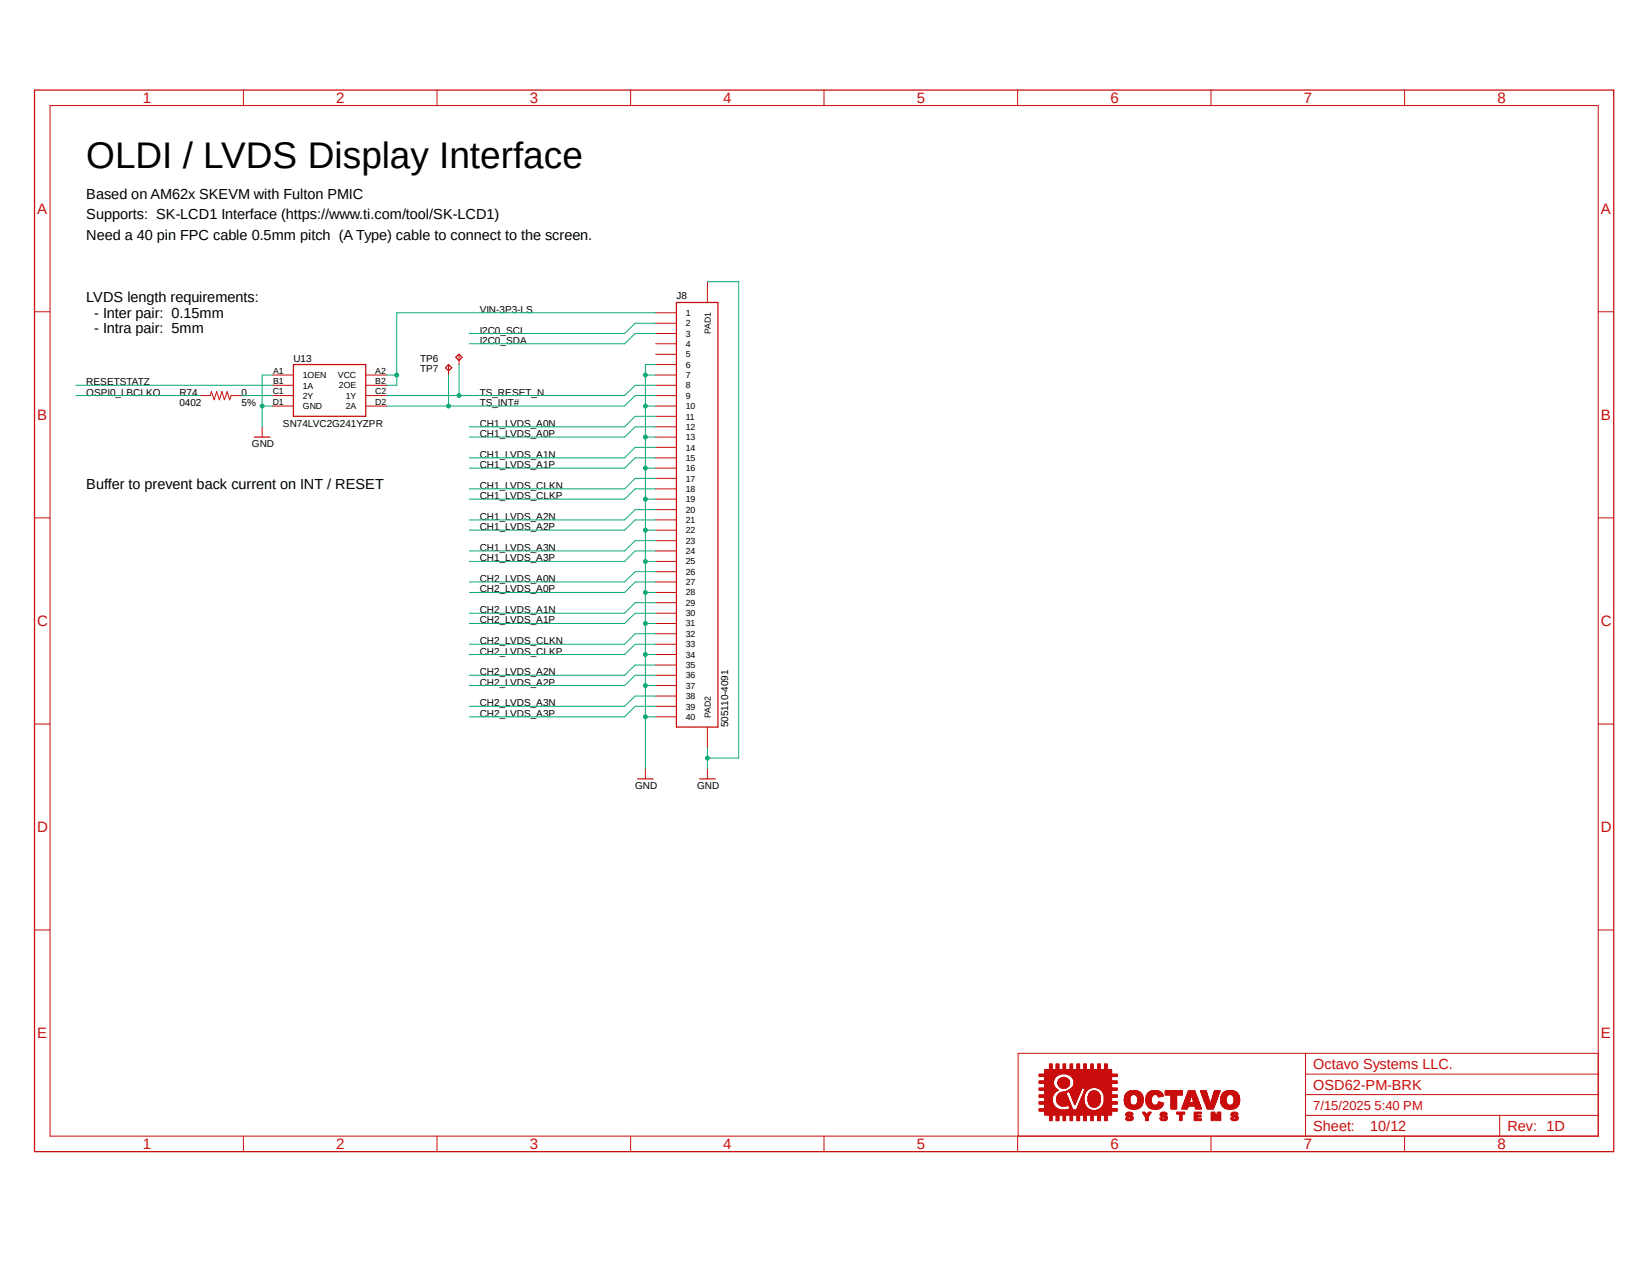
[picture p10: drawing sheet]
<svg xmlns="http://www.w3.org/2000/svg" width="279mm" height="216mm" viewBox="0 0 279 216" stroke-linecap="round" stroke-linejoin="round" font-family="sans-serif">
<path d="M4.1 165l84.2 46.8" fill="none" stroke="#fff" stroke-width=".17"/>
<g fill="none" stroke="#c90d0c" stroke-width=".17">
<path d="M8.5 17.9h262v174.3h-262zM41.2 15.2v2.7M74 15.2v2.7M106.7 15.2v2.7M139.4 15.2v2.7M172.2 15.2v2.7M204.9 15.2v2.7M237.7 15.2v2.7M5.8 52.7h2.7M77.7 59.9v1.8M111 52.9h3.5M111 54.7h3.5"/>
<path d="M111 56.4h3.5M111 58.2h3.5M111 59.9h3.5M119.7 47.7v3.5M270.5 52.7h2.6M33.9 66.9h1.7l.2-.6 .4 1.3 .5-1.3 .4 1.3 .4-1.3 .5 1.3 .4-1.3 .5 1.3 .2-.7h1.8M44.4 72.2v1.8M46.1 66.9h3.6M46.1 63.5h3.6M46.1 65.2h3.6M46.1 68.7h3.6M61.9 66.9h3.5"/>
<path d="M61.9 63.5h3.5M61.9 65.2h3.5M61.9 68.7h3.5M75.9 61.7v1.8M111 66.9h3.5M111 61.7h3.5M111 63.5h3.5M111 65.2h3.5M111 68.7h3.5M111 70.4h3.5M111 72.2h3.5M111 74h3.5"/>
<path d="M111 75.7h3.5M111 77.5h3.5M111 79.2h3.5M5.8 87.6h2.7M111 80.9h3.5M111 82.7h3.5M111 84.5h3.5M111 86.2h3.5M111 88h3.5M111 89.7h3.5M111 91.5h3.5M111 93.2h3.5"/>
<path d="M111 95h3.5M111 96.7h3.5M111 98.5h3.5M270.5 87.6h2.6M111 100.2h3.5M111 102h3.5M111 103.8h3.5M111 105.5h3.5M111 107.2h3.5M111 109h3.5M111 110.7h3.5M111 112.5h3.5"/>
<path d="M111 114.3h3.5M111 116h3.5M111 117.8h3.5M111 119.5h3.5M5.8 122.5h2.7M109.2 130v1.8M111 121.3h3.5M119.7 123v3.5M119.7 130v1.8M270.5 122.5h2.6M5.8 157.4h2.7M270.5 157.4h2.6"/>
<path d="M220.9 178.2v14M270.5 178.2h-98.2v14M41.2 192.2v2.7M74 192.2v2.7M106.7 192.2v2.7M139.4 192.2v2.7M172.2 192.2v2.7M175.9 181.7h3.7M175.9 188h13.2M175.9 187.9h13.2M175.9 187.9h9.2M175.9 187.8h8.9"/>
<path d="M175.9 187.8h8.7M175.9 187.7h3.6M175.9 187.7h3.4M175.9 187.7h3.3M175.9 187.6h3.2M175.9 187.6h3.1M175.9 186.8h2.4M175.9 186.8h2.3M175.9 186.7h2.3M175.9 186.6h2.3M175.9 186.6h2.2M175.9 186.5h2.2"/>
<path d="M175.9 186.4h2.2M175.9 185.7h2.2M175.9 185.6h2.2M175.9 185.5h2.2M175.9 185.5h2.3M175.9 185.4h2.3M175.9 185.3h2.3M175.9 185.3h2.4M175.9 184.5h3.2M175.9 184.4h3.2M175.9 184.4h3.1M175.9 184.3h3"/>
<path d="M175.9 184.2h2.9M175.9 184.1h2.8M175.9 183.3h2.4M175.9 183.2h2.4M175.9 183.1h2.4M175.9 183h2.4M175.9 182.9h2.4M175.9 182.2h2.8M175.9 182.1h2.8M175.9 182.1h3M175.9 182h3M175.9 181.9h3.1"/>
<path d="M175.9 181.9h3.2M175.9 181.9h3.3M175.9 181.8h3.4M175.9 181.8h3.6M176.8 185.2h1.5M176.8 188.6h11.3M176.8 188.5h11.3M176.8 188.4h11.3M176.8 188.3h11.3M176.8 188.2h11.3M176.8 188.1h11.3M176.8 188h11.3"/>
<path d="M176.8 187.5h2.1M176.8 187.5h2M176.8 187.4h1.9M176.8 187.3h1.8M176.8 187.2h1.7M176.8 187.1h1.6M176.8 187h1.6M176.8 186.9h1.5M176.8 186.4h1.3M176.8 186.3h1.3M176.8 186.2h1.3M176.8 186.1h1.3"/>
<path d="M176.8 186h1.3M176.8 185.9h1.3M176.8 185.8h1.3M176.8 185.7h1.3M176.8 185.1h1.6M176.8 185h1.6M176.8 185h1.7M176.8 184.9h1.7M176.8 184.9h1.8M176.8 184.8h1.8M176.8 184.7h1.9M176.8 184.7h2"/>
<path d="M176.8 184.6h2.1M176.8 184.5h2.2M176.8 184.1h1.8M176.8 184h1.8M176.8 183.9h1.7M176.8 183.8h1.6M176.8 183.7h1.6M176.8 183.6h1.6M176.8 183.6h1.5M176.8 183.5h1.5M176.8 183.4h1.5M176.8 183.3h1.5"/>
<path d="M176.8 182.8h1.5M176.8 182.8h1.6M176.8 182.7h1.6M176.8 182.6h1.6M176.8 182.5h1.6M176.8 182.5h1.7M176.8 182.4h1.7M176.8 182.3h1.8M176.8 182.2h1.8M176.8 182.2h1.9M176.8 181.7h3.2M176.8 181.7h11.3"/>
<path d="M176.8 181.6h11.3M176.8 181.5h11.3M176.8 181.4h11.3M176.8 181.3h11.3M176.8 181.2h11.3M176.8 181.1h11.3M176.8 181h11.3M176.8 188.7h11.3M177.6 188.7h.5M177.6 189.6h.5M177.6 189.5h.5M177.6 189.4h.5"/>
<path d="M177.6 189.3h.5M177.6 189.2h.5M177.6 189.1h.5M177.6 189h.5M177.6 188.9h.5M177.6 188.8h.5M177.6 180.9h.5M177.6 180.8h.5M177.6 180.7h.5M177.6 180.6h.5M177.6 180.5h.5M177.6 180.4h.5"/>
<path d="M177.6 180.3h.5M177.6 180.2h.5M177.6 180.1h.5M177.6 180h.5M178.7 188.7h.5M178.7 189.6h.5M178.7 189.5h.5M178.7 189.4h.5M178.7 189.3h.5M178.7 189.2h.5M178.7 189.1h.5M178.7 189h.5"/>
<path d="M178.7 188.9h.5M178.7 188.8h.5M178.7 180.9h.5M178.7 180.8h.5M178.7 180.7h.5M178.7 180.6h.5M178.7 180.5h.5M178.7 180.4h.5M178.7 180.3h.5M178.7 180.2h.5M178.7 180.1h.5M178.7 180h.5"/>
<path d="M178.8 186.1h2.1M178.8 186.1h2M178.8 186h2M178.8 185.9h2M178.8 185.8h2M178.8 186.4h2.2M178.8 186.3h2.1M178.8 186.2h2.1M178.8 185.8h1.9M178.8 185.7h1.9M178.9 186.4h2.1M178.9 185.6h1.8"/>
<path d="M178.9 186.6h2.2M178.9 186.5h2.2M178.9 186.5h2.1M178.9 185.5h1.8M178.9 185.5h1.7M178.9 185.4h1.7M178.9 185.3h1.7M179 186.7h2.1M179 186.8h2.1M179 185.3h1.5M179 183.5h2M179 183.4h2"/>
<path d="M179 183.3h2M179 183.2h2M179 183.1h2M179 183h2M179.1 185.2h1.4M179.1 183.6h1.8M179.1 183.5h1.9M179.1 182.9h1.9M179.1 186.9h2.1M179.1 186.8h2M179.1 185.1h1.4M179.1 183.7h1.8"/>
<path d="M179.1 182.8h1.8M179.2 186.9h2M179.2 183.7h1.7M179.2 182.7h1.7M179.2 182.7h1.6M179.2 185.1h1.3M179.2 183.8h1.6M179.2 185h1.3M179.2 182.6h1.6M179.3 187h1.4M179.3 185h1.1M179.3 183.9h1.4"/>
<path d="M179.3 183.9h1.5M179.3 182.6h1.5M179.3 182.5h1.4M179.4 187h1.3M179.4 184.9h1M179.4 183.9h1.3M179.4 184h1.2M179.5 187.1h1.1M179.5 182.5h1.1M179.5 187.1h1M179.5 184.9h1M179.5 184.1h1"/>
<path d="M179.5 184h1.1M179.5 182.4h1M179.6 184.8h1M179.6 184.1h.8M179.6 182.4h.9M179.6 187.2h.8M179.7 184.8h1M179.7 182.3h.6M179.8 182.3h.4M179.9 184.1h.2M179.9 188.7h.4M179.9 189.6h.4"/>
<path d="M179.9 189.5h.4M179.9 189.4h.4M179.9 189.3h.4M179.9 189.2h.4M179.9 189.1h.4M179.9 189h.4M179.9 188.9h.4M179.9 188.8h.4M179.9 184.7h.9M179.9 180.9h.4M179.9 180.8h.4M179.9 180.7h.4"/>
<path d="M179.9 180.6h.4M179.9 180.5h.4M179.9 180.4h.4M179.9 180.3h.4M179.9 180.2h.4M179.9 180.1h.4M179.9 180h.4M180.1 184.7h2.7M180.1 181.7h8.1M180.3 184.7h2.6M180.4 181.7h8.7M180.5 184.6h2.4"/>
<path d="M180.6 184.6h2.3M180.6 181.8h8.5M180.6 187.7h.9M180.6 184.5h2.3M180.7 187.7h.8M180.7 181.8h8.4M180.8 184.5h2.2M180.8 181.9h8.3M180.8 187.7h.7M180.8 187h.5M180.8 187h.4M180.8 184.4h2.2"/>
<path d="M180.9 187.2h.4M180.9 187.1h.4M180.9 187.6h.6M180.9 187.3h.5M180.9 187.2h.5M180.9 184.4h2.1M180.9 181.9h8.2M181 187.4h.4M181 184.7h1.8M181 187.6h.5M181 187.5h.4M181 184.8h1.8"/>
<path d="M181 184.3h2M181 181.9h8.1M181.1 187.5h.4M181.1 184.9h1.7M181.1 188.7h.4M181.1 189.6h.4M181.1 189.5h.4M181.1 189.4h.4M181.1 189.3h.4M181.1 189.2h.4M181.1 189.1h.4M181.1 189h.4"/>
<path d="M181.1 188.9h.4M181.1 188.8h.4M181.1 185h1.7M181.1 182h8M181.1 180.9h.4M181.1 180.8h.4M181.1 180.7h.4M181.1 180.6h.4M181.1 180.5h.4M181.1 180.4h.4M181.1 180.3h.4M181.1 180.2h.4"/>
<path d="M181.1 180.1h.4M181.1 180h.4M181.1 185.2h1.6M181.1 185.1h1.6M181.1 185h1.6M181.1 184.3h1.9M181.1 184.2h1.9M181.2 185.2h1.4M181.2 185.3h1.4M181.2 182.1h7.9M181.2 184.2h1.8M181.3 185.5h1.2"/>
<path d="M181.3 185.4h1.2M181.3 184.1h1.8M181.3 182.1h7.8M181.3 184.1h3.4M181.3 182.2h7.8M181.4 185.7h1M181.4 185.7h1.1M181.4 185.6h1.1M181.4 182.2h6.7M181.4 185.8h1M181.4 184.1h3.4M181.4 182.3h6.7"/>
<path d="M181.4 185.9h1M181.4 184h6.7M181.5 185.9h.9M181.5 184h6.6M181.5 182.3h6.6M181.5 186.1h.7M181.5 186.1h.8M181.5 186h.8M181.5 183.9h6.6M181.5 182.5h6.6M181.5 182.4h6.6M181.6 186.2h.6"/>
<path d="M181.6 183.9h6.5M181.6 183.8h6.5M181.6 182.5h6.5M181.6 186.3h.6M181.6 182.6h6.5M181.7 186.4h.5M181.7 183.7h6.4M181.7 182.7h6.4M181.7 182.6h6.4M181.7 186.5h.4M181.7 183.6h6.4M181.7 182.8h6.4"/>
<path d="M181.7 186.6h.3M181.7 186.6h.4M181.7 183.5h6.4M181.7 183.4h6.4M181.7 183.3h6.4M181.7 183.3h7.4M181.7 183.2h7.4M181.7 183.1h7.4M181.7 183h7.4M181.7 182.9h7.4M181.8 186.7h.2M181.8 186.8h.1"/>
<path d="M181.8 186.8h.2M181.9 186.9h.1M182.2 187.7h2.2M182.2 187.7h2.1M182.2 188.7h.5M182.2 189.6h.5M182.2 189.5h.5M182.2 189.4h.5M182.2 189.3h.5M182.2 189.2h.5M182.2 189.1h.5M182.2 189h.5"/>
<path d="M182.2 188.9h.5M182.2 188.8h.5M182.2 187.6h2M182.2 180.9h.5M182.2 180.8h.5M182.2 180.7h.5M182.2 180.6h.5M182.2 180.5h.5M182.2 180.4h.5M182.2 180.3h.5M182.2 180.2h.5M182.2 180.1h.5"/>
<path d="M182.2 180h.5M182.3 187.5h1.8M182.3 187.5h1.7M182.3 187.4h1.7M182.4 187.4h1.5M182.4 187.3h1.5M182.4 187.2h1.4M182.5 187.1h1.2M182.5 187h1.2M182.5 187h1.1M182.5 186.9h1.1M182.5 186.8h1.1"/>
<path d="M182.6 186.8h1M182.6 186.7h1M182.6 186.6h1M182.7 186.6h.8M182.7 186.5h.8M182.8 186.5h.7M182.8 186.4h.7M182.8 186.3h.7M182.8 186.2h.7M182.8 186.2h.6M182.8 186.1h.6M182.9 186.1h.5"/>
<path d="M182.9 186h.5M183 185.9h.4M183 185.8h.4M183 185.7h.4M183 185.7h.5M183.1 185.6h.4M183.1 185.5h.4M183.2 185.5h.3M183.2 185.4h.3M183.2 185.3h.3M183.2 185.3h.4M183.3 185.2h.3"/>
<path d="M183.3 185.1h.3M183.3 185h.3M183.4 188.7h.5M183.4 189.6h.5M183.4 189.5h.5M183.4 189.4h.5M183.4 189.3h.5M183.4 189.2h.5M183.4 189.1h.5M183.4 189h.5M183.4 188.9h.5M183.4 188.8h.5"/>
<path d="M183.4 185h.2M183.4 184.9h.3M183.4 184.8h.3M183.4 180.9h.5M183.4 180.8h.5M183.4 180.7h.5M183.4 180.6h.5M183.4 180.5h.5M183.4 180.4h.5M183.4 180.3h.5M183.4 180.2h.5M183.4 180.1h.5"/>
<path d="M183.4 180h.5M183.4 184.7h.4M183.5 184.7h.3M183.5 184.6h.4M183.6 184.5h.4M183.6 184.4h.4M183.6 184.4h.5M183.6 184.3h.6M183.6 184.3h.7M183.6 184.2h.7M183.7 184.2h.7M183.7 184.1h.8"/>
<path d="M184.1 186.4h2.1M184.1 186.3h2.1M184.1 186.2h2.1M184.1 186.1h2.1M184.1 186h2.1M184.1 185.9h2.1M184.1 185.8h2.1M184.1 185.7h2.1M184.1 185.6h2.1M184.1 185.5h2.1M184.1 186.5h2.1M184.1 185.4h2.1"/>
<path d="M184.2 185.2h1.9M184.2 186.7h1.9M184.2 186.6h1.9M184.2 186.6h2M184.2 186.5h2M184.2 185.4h2M184.2 185.3h2M184.2 185.3h1.9M184.2 186.8h1.9M184.2 185.1h1.9M184.3 186.8h1.7M184.3 185.1h1.7"/>
<path d="M184.3 186.9h1.7M184.3 185h1.7M184.4 186.9h1.6M184.4 185h1.6M184.4 187h1.5M184.4 184.9h1.6M184.4 187.1h1.4M184.4 184.9h1.5M184.4 184.8h1.4M184.5 187.1h1.3M184.5 184.8h1.3M184.5 187.2h1.3"/>
<path d="M184.6 184.7h1.2M184.6 188.7h.4M184.6 189.6h.4M184.6 189.5h.4M184.6 189.4h.4M184.6 189.3h.4M184.6 189.2h.4M184.6 189.1h.4M184.6 189h.4M184.6 188.9h.4M184.6 188.8h.4M184.6 187.2h1.1"/>
<path d="M184.6 180.9h.4M184.6 180.8h.4M184.6 180.7h.4M184.6 180.6h.4M184.6 180.5h.4M184.6 180.4h.4M184.6 180.3h.4M184.6 180.2h.4M184.6 180.1h.4M184.6 180h.4M184.7 187.2h.9M184.7 184.7h.9"/>
<path d="M184.7 187.3h.9M184.8 184.6h.8M184.8 187.3h.7M184.9 184.6h.6M185 187.4h.3M185 184.5h.3M185.3 187.9h3.8M185.5 184.1h2.7M185.5 187.8h3.6M185.6 184.1h3.5M185.7 187.8h3.4M185.8 188.7h.4"/>
<path d="M185.8 189.6h.4M185.8 189.5h.4M185.8 189.4h.4M185.8 189.3h.4M185.8 189.2h.4M185.8 189.1h.4M185.8 189h.4M185.8 188.9h.4M185.8 188.8h.4M185.8 180.9h.4M185.8 180.8h.4M185.8 180.7h.4"/>
<path d="M185.8 180.6h.4M185.8 180.5h.4M185.8 180.4h.4M185.8 180.3h.4M185.8 180.2h.4M185.8 180.1h.4M185.8 180h.4M185.8 184.1h3.3M185.9 187.7h3.2M185.9 184.2h3.2M186 187.7h3.1M186 184.2h3.1"/>
<path d="M186.1 187.6h3M186.1 184.3h3M186.2 187.5h1.9M186.2 184.4h2.9M186.3 187.5h1.8M186.3 184.4h2.8M186.4 187.4h1.7M186.4 184.5h2.7M186.4 184.5h1.8M186.4 187.3h1.7M186.4 184.6h1.7M186.5 187.3h1.6"/>
<path d="M186.5 184.6h1.6M186.5 187.2h1.6M186.5 184.7h1.6M186.6 187.2h1.5M186.6 184.8h1.5M186.6 184.7h1.5M186.6 187.1h1.5M186.6 187h1.5M186.6 184.9h1.5M186.7 186.9h1.4M186.7 185h1.4M186.7 186.9h1.5"/>
<path d="M186.7 186.8h2.4M186.7 185.1h1.4M186.8 186.8h2.3M186.8 186.7h2.3M186.8 185.2h1.3M186.8 185.1h1.3M186.8 186.6h2.3M186.8 185.3h2.3M186.9 186.5h2.2M186.9 186.4h2.2M186.9 186.4h1.2M186.9 186.3h1.2"/>
<path d="M186.9 186.2h1.2M186.9 186.1h1.2M186.9 186h1.2M186.9 185.9h1.2M186.9 185.8h1.2M186.9 185.7h1.2M186.9 185.7h2.2M186.9 185.6h2.2M186.9 185.5h2.2M186.9 185.4h2.2M186.9 188.7h.5M186.9 189.6h.5"/>
<path d="M186.9 189.5h.5M186.9 189.4h.5M186.9 189.3h.5M186.9 189.2h.5M186.9 189.1h.5M186.9 189h.5M186.9 188.9h.5M186.9 188.8h.5M186.9 180.9h.5M186.9 180.8h.5M186.9 180.7h.5M186.9 180.6h.5"/>
<path d="M186.9 180.5h.5M186.9 180.4h.5M186.9 180.3h.5M186.9 180.2h.5M186.9 180.1h.5M186.9 180h.5M190.2 186.3h1M190.2 186.2h1M190.2 186.1h1M190.2 186h1M190.2 185.9h1M190.3 186.7h1"/>
<path d="M190.3 186.6h1M190.3 186.5h1M190.3 186.4h.9M190.3 185.8h.9M190.3 185.8h1M190.3 185.7h1M190.3 185.6h1M190.3 185.5h1M190.3 186.8h1.1M190.3 185.4h1.1M190.4 186.9h1.1M190.4 186.8h1"/>
<path d="M190.4 185.4h1M190.4 185.3h1.1M190.4 186.9h1.2M190.4 185.3h1.2M190.5 185.2h1.3M190.5 187h2.8M190.5 185.2h2.8M190.5 189.4h.6M190.5 189.3h.5M190.5 189.3h.4M190.5 189.2h.4M190.5 188.6h.5"/>
<path d="M190.5 188.6h.4M190.5 187.1h2.7M190.5 187.1h2.8M190.5 185.1h2.8M190.5 185.1h2.7M190.5 188.7h.8M190.5 189.4h1.2M190.5 188.7h.7M190.5 188.6h.6M190.5 188.5h.4M190.5 188.5h.5M190.5 188.4h.5"/>
<path d="M190.5 187.2h2.7M190.5 185h2.7M190.6 189.4h1.1M190.6 188.8h1M190.6 188.8h.9M190.6 188.4h1.1M190.6 187.2h2.6M190.6 185h2.6M190.6 189.5h1M190.6 188.3h1M190.6 187.2h2.5M190.6 185h2.5"/>
<path d="M190.7 189.5h.9M190.7 189.1h.2M190.7 188.8h.9M190.7 188.3h.9M190.7 187.3h2.4M190.7 184.9h2.4M190.7 189.6h.8M190.7 188.9h1M190.7 188.3h.8M190.7 187.4h2.3M190.7 187.3h2.3M190.7 184.9h2.3"/>
<path d="M190.8 188.9h.9M190.8 188.2h.7M190.8 184.8h2.2M190.8 189.6h.7M190.8 187.4h2.2M190.8 189h.9M190.9 188.2h.5M190.9 187.5h2M190.9 184.7h2M190.9 187.5h1.9M190.9 184.7h1.9M191 187.5h1.7"/>
<path d="M191.1 187.6h1.6M191.1 184.7h1.6M191.1 189h.6M191.1 184.6h1.5M191.2 188.4h.5M191.2 184.6h1.3M191.2 189.1h.6M191.2 187.6h1.3M191.3 189.4h.4M191.3 188.5h.4M191.3 189.3h.4M191.3 189.2h.5"/>
<path d="M191.3 189.1h.5M191.3 188.6h.4M191.3 184.5h1.1M191.3 187.7h1.1M191.6 187.7h.6M191.9 185.2h1.4M192.1 186.9h1.2M192.1 185.3h1.2M192.2 185.3h1.1M192.2 186.9h1.1M192.2 185.3h1.2M192.3 186.9h1.1"/>
<path d="M192.3 186.8h1.1M192.3 185.4h1.1M192.4 185.5h1M192.4 186.7h1M192.4 186.6h1M192.4 185.6h1M192.5 186.5h1M192.5 186.4h1M192.5 185.8h1M192.5 185.7h1M192.5 186.3h1M192.5 186.2h1"/>
<path d="M192.5 186.1h1M192.5 186h1M192.5 185.9h1M193.3 188.2h.5M193.4 188.3h.5M193.4 188.3h.4M193.4 188.4h.5M193.5 188.4h.4M193.5 188.5h.5M193.5 188.6h.5M193.6 188.6h.5M193.6 188.7h.9"/>
<path d="M193.7 188.8h.8M193.7 188.8h.7M193.8 188.9h.6M193.8 188.8h.6M193.8 189h.6M193.8 189.6h.5M193.8 189.5h.5M193.8 189.4h.5M193.8 189.3h.5M193.8 189.2h.5M193.8 189.1h.5M193.8 189h.5"/>
<path d="M193.9 186.3h1M193.9 186.2h1M193.9 186.1h1M193.9 186h1M193.9 185.9h1M193.9 186.5h1M193.9 186.4h1M193.9 185.8h1M193.9 185.7h1M194 186.8h1M194 186.7h1M194 186.7h.9"/>
<path d="M194 186.6h.9M194 185.6h.9M194 185.5h1M194 185.4h1M194 186.9h1.1M194 185.3h1.2M194.1 186.9h1.1M194.1 186.9h1M194.1 185.3h1.1M194.1 185.2h1.3M194.1 188.6h.5M194.1 187h2.7"/>
<path d="M194.1 185.2h2.7M194.1 187.1h2.7M194.1 185.1h2.7M194.2 188.6h.4M194.2 188.5h.4M194.2 187.2h2.5M194.2 187.1h2.6M194.2 185.1h2.5M194.2 185h2.5M194.2 188.4h.5M194.2 185h2.4M194.3 188.3h.5"/>
<path d="M194.3 187.2h2.3M194.3 184.9h2.3M194.3 187.3h2.3M194.4 188.2h.4M194.4 187.3h2.2M194.4 184.9h2.2M194.4 187.4h2.2M194.4 184.8h2.1M194.4 187.4h2.1M194.5 187.5h1.9M194.5 184.7h1.9M194.6 187.5h1.7"/>
<path d="M194.6 187.5h1.8M194.6 187.6h1.7M194.6 184.7h1.7M194.7 184.6h1.5M194.8 187.6h1.3M194.8 184.6h1.3M194.9 184.5h1.1M195 187.7h1M195.2 187.7h.6M195.6 185.2h1.2M195.7 186.9h1.1M195.7 185.3h1.1"/>
<path d="M195.8 186.9h1M195.8 185.3h1M195.9 186.8h1M195.9 185.4h.9M196 185.4h.9M196 186.7h.9M196 186.6h.9M196 186.6h.8M196 186.6h.7M196 185.6h.3M196 185.5h.6M196 185.5h.7"/>
<path d="M196 185.5h.9M196 186.5h.5M196 186.5h.4M196 185.6h.1M196.1 186.4h.2M196.1 186.4h.1M196.3 189.2h.4M196.3 189.3h.5M196.3 188.7h.8M196.3 189.4h1.2M196.3 189.4h.5M196.3 188.7h.7"/>
<path d="M196.3 188.6h.5M196.3 188.6h.4M196.3 188.5h.5M196.4 188.8h.8M196.4 188.4h.4M196.4 188.4h1M196.4 189.5h1M196.4 189.4h1M196.4 189.1h.3M196.4 188.8h1M196.4 188.3h1M196.5 188.3h.9"/>
<path d="M196.5 189.6h.8M196.5 188.9h1M196.6 188.9h.9M196.6 189.6h.6M196.6 188.2h.7M196.6 189h.9M196.7 188.2h.5M196.8 189h.8M197 188.4h.5M197 189.4h.5M197 189.1h.6M197 188.5h.5"/>
<path d="M197.1 189.1h.5M197.1 188.5h.4M197.1 189.3h.4M197.1 188.6h.4M197.1 189.3h.5M197.1 189.2h.5M197.2 185.2h2.9M197.2 185.3h2.9M197.2 185.1h2.9M197.2 185h2.9M197.2 184.9h2.9M197.2 184.8h2.9"/>
<path d="M197.2 184.7h2.9M197.2 184.6h2.9M197.2 184.5h2.9M198.2 187.6h.9M198.2 187.5h.9M198.2 187.4h.9M198.2 187.3h.9M198.2 187.2h.9M198.2 187.1h.9M198.2 187h.9M198.2 186.9h.9M198.2 186.8h.9"/>
<path d="M198.2 186.7h.9M198.2 186.6h.9M198.2 186.5h.9M198.2 186.4h.9M198.2 186.3h.9M198.2 186.2h.9M198.2 186.1h.9M198.2 186h.9M198.2 185.9h.9M198.2 185.8h.9M198.2 185.7h.9M198.2 185.6h.9"/>
<path d="M198.2 185.5h.9M198.2 185.4h.9M198.2 185.3h.9M198.2 187.7h.9M199.1 188.5h1.4M199.1 188.4h1.4M199.1 188.3h1.4M199.1 188.2h1.4M199.6 188.6h.5M199.6 188.7h.4M199.6 189.6h.4M199.6 189.5h.4"/>
<path d="M199.6 189.4h.4M199.6 189.3h.4M199.6 189.2h.4M199.6 189.1h.4M199.6 189h.4M199.6 188.9h.4M199.6 188.8h.4M199.6 188.6h.4M200 187.7h.9M200 187.6h1M200 187.5h1M200.1 187.4h.9"/>
<path d="M200.1 187.3h.9M200.1 187.3h1M200.1 187.2h1M200.1 187.2h3.1M200.2 187.1h3M200.2 187h2.9M200.2 186.9h2.9M200.3 186.9h2.8M200.3 186.8h2.7M200.3 186.7h2.7M200.3 186.6h2.6M200.4 186.6h2.5"/>
<path d="M200.4 186.5h2.5M200.4 186.5h.9M200.4 186.4h.9M200.5 186.3h.8M200.5 186.2h.9M200.5 186.1h.9M200.6 186h.9M200.6 185.9h.9M200.7 185.8h.8M200.7 185.7h.8M200.7 185.6h.8M200.7 185.5h.9"/>
<path d="M200.8 185.5h.8M200.8 185.4h.8M200.8 185.3h1.7M200.9 185.2h1.5M200.9 185.3h1.6M200.9 185.3h1.5M200.9 185.1h1.5M200.9 185h1.5M201 185h1.4M201 185h1.3M201 184.9h1.3M201 184.8h1.3"/>
<path d="M201 184.7h1.3M201.1 184.7h1.2M201.1 184.7h1.1M201.1 184.6h1.1M201.1 184.5h1.1M201.7 185.5h.8M201.7 185.4h.8M201.7 185.7h.9M201.7 185.6h.9M201.7 185.5h.9M201.8 185.8h.8M201.8 185.7h.8"/>
<path d="M201.8 185.9h.9M201.8 185.8h.9M201.8 186h.9M201.9 186.1h.9M201.9 186.1h.8M201.9 186.4h1M201.9 186.3h1M201.9 186.3h.9M201.9 186.2h.9M202 186.5h.9M202 186.4h.9M202.1 188.7h.5"/>
<path d="M202.1 189.6h1.2M202.1 189.5h1.2M202.1 189.4h1.2M202.1 189.3h1.2M202.1 189.3h.5M202.1 189.2h.5M202.1 189.1h.5M202.1 189h.5M202.1 189h1.1M202.1 188.9h1.1M202.1 188.8h1.1M202.1 188.6h.5"/>
<path d="M202.1 188.5h.5M202.1 188.5h1.2M202.1 188.4h1.2M202.1 188.3h1.2M202.1 188.2h1.2M202.2 187.3h1M202.2 187.2h1M202.3 187.4h1M202.3 187.4h.9M202.3 187.6h1M202.3 187.5h1M202.4 187.7h.9"/>
<path d="M203.2 184.7h1M203.2 184.6h1M203.2 184.5h.9M203.2 184.8h1M203.2 184.9h1.1M203.2 184.9h1M203.3 185h1M203.3 185.2h1M203.3 185.1h1M203.4 185.2h.9M203.4 185.3h.9M203.4 185.3h1"/>
<path d="M203.5 185.5h.9M203.5 185.4h.9M203.5 185.8h1M203.5 185.7h1M203.5 185.6h1M203.6 185.8h1M203.6 185.9h1M203.7 186h.9M203.7 186.1h.9M203.8 186.3h.9M203.8 186.2h.8M203.8 186.1h.8"/>
<path d="M203.8 186.4h.9M203.8 186.5h.9M203.9 186.6h.9M203.9 186.5h.9M204 186.8h1.7M204 186.7h.8M204 186.9h1.6M204 186.9h1.7M204 187h1.6M204.1 187.1h1.5M204.1 187.2h1.4M204.1 187.2h1.5"/>
<path d="M204.2 187.4h1.2M204.2 187.3h1.3M204.2 187.2h1.3M204.2 187.5h1.2M204.3 187.6h1.1M204.3 187.5h1.1M204.3 187.7h1.1M204.9 186.7h.8M204.9 186.6h.8M204.9 186.6h.9M204.9 192.2v2.7M204.9 186.5h.9"/>
<path d="M205 188.7h.4M205 189.6h.4M205 189.5h.4M205 189.4h.4M205 189.3h.4M205 189.2h.4M205 189.1h.4M205 189h.4M205 188.9h.4M205 188.8h.4M205 188.6h.4M205 188.6h.7"/>
<path d="M205 188.5h.7M205 188.4h.7M205 188.4h.6M205 188.3h.6M205 188.2h.6M205 186.4h.8M205 186.3h.8M205 186.3h.9M205 186.2h.9M205 186.1h.9M205.1 186.1h.9M205.1 186h.9"/>
<path d="M205.1 185.9h.9M205.1 185.8h.9M205.2 185.7h.9M205.2 185.6h.9M205.2 185.5h1M205.2 185.4h1M205.3 185.4h.9M205.3 185.3h.9M205.3 185.2h.9M205.4 185.2h.8M205.4 185.1h.9M205.4 185h.9"/>
<path d="M205.4 185h1M205.4 188.7h.3M205.4 188.8h.3M205.4 188.6h.3M205.4 184.9h1M205.4 188.9h.4M205.4 188.8h.4M205.4 184.8h1M205.4 184.7h1M205.5 189h.6M205.5 189h.3M205.5 188.9h.3"/>
<path d="M205.5 184.7h1M205.5 189.2h.6M205.5 189.1h.6M205.5 184.6h1M205.5 184.5h1M205.6 189.4h.4M205.6 189.3h.4M205.6 189.2h.5M205.6 189.6h.4M205.6 189.5h.4M205.8 189h.4M205.8 188.9h.4"/>
<path d="M205.9 188.9h.3M205.9 188.8h.3M205.9 188.7h.3M205.9 188.6h.3M206 188.6h.6M206 188.5h.6M206 188.4h.6M206 188.3h.6M206 188.2h.6M206.2 188.7h.4M206.2 189.6h.4M206.2 189.5h.4"/>
<path d="M206.2 189.4h.4M206.2 189.3h.4M206.2 189.2h.4M206.2 189.1h.4M206.2 189h.4M206.2 188.9h.4M206.2 188.8h.4M206.2 188.6h.4M206.6 186.6h1M206.6 186.5h1M206.6 186.4h1M206.6 186.4h.9"/>
<path d="M206.6 186.3h.9M206.6 186.2h.9M206.6 186.1h.9M206.6 186h.9M206.6 185.9h.9M206.6 185.8h.9M206.6 185.8h1M206.6 185.7h1M206.6 185.6h1M206.6 185.5h1M206.6 186.8h1.1M206.6 186.7h1"/>
<path d="M206.7 186.9h1.1M206.7 186.8h1M206.7 185.4h1M206.7 185.3h1.1M206.7 186.9h1.2M206.7 185.3h1.2M206.8 185.2h1.3M206.8 187h2.8M206.8 185.3h1.1M206.8 187.1h2.7M206.8 185.2h2.8M206.8 185.1h2.7"/>
<path d="M206.8 187.2h2.7M206.9 185h2.6M206.9 187.2h2.5M206.9 187.2h2.6M207 187.3h2.4M207 184.9h2.4M207 187.4h2.3M207 184.9h2.3M207.1 184.8h2.2M207.1 187.4h2.2M207.2 187.5h2M207.2 184.7h2"/>
<path d="M207.2 187.5h1.9M207.2 184.7h1.9M207.3 187.5h1.7M207.3 187.6h1.7M207.3 184.7h1.7M207.4 184.6h1.6M207.5 184.6h1.3M207.6 187.6h1.2M207.6 184.5h1.1M207.6 187.7h1.1M207.9 187.7h.6M208.2 185.2h1.4"/>
<path d="M208.2 189.2h.5M208.3 189.3h.5M208.3 189.3h.4M208.3 189.2h.4M208.3 189.4h1.2M208.3 189.4h.5M208.3 188.7h.7M208.3 188.6h.5M208.3 188.6h.4M208.3 188.5h.4M208.4 188.7h.7M208.4 188.8h.9"/>
<path d="M208.4 188.4h.4M208.4 188.4h1.1M208.4 189.5h1M208.4 189.4h1.1M208.4 188.8h1M208.4 186.9h1.2M208.4 185.3h1.2M208.4 189.1h.3M208.4 188.8h1.1M208.4 188.3h1M208.5 189.6h.8M208.5 188.9h1"/>
<path d="M208.5 188.3h.8M208.5 185.3h1.1M208.5 186.9h1.2M208.5 185.3h1.2M208.6 189.6h.7M208.6 188.2h.7M208.6 189h.9M208.6 186.9h1.1M208.6 186.8h1.1M208.6 185.4h1.1M208.7 188.2h.5M208.7 186.8h1"/>
<path d="M208.7 185.5h1M208.7 186.7h1M208.7 186.6h1M208.7 185.6h1M208.8 186.6h1M208.8 186.5h1M208.8 185.7h1M208.8 185.6h1M208.8 189h.7M208.8 186.4h1M208.8 186.3h1M208.8 186.2h1"/>
<path d="M208.8 186.1h1M208.8 186h1M208.8 185.9h1M208.8 185.8h1M209 188.4h.5M209 189.1h.5M209 189.4h.5M209 188.5h.5M209.1 189.3h.4M209.1 189.1h.4M209.1 188.6h.4M209.1 189.2h.4"/>
<path d="M220.9 188.7h49.6M220.9 185.2h49.6M220.9 181.7h49.6M237.7 192.2v2.7M253.8 188.7v3.5"/>
</g>
<path d="M5.8 15.2h267.3v179.7h-267.3zM114.5 51.2h7v71.8h-7zM43.1 74h2.6M49.7 61.7h12.2v8.7h-12.2zM75.9 61.7l.6 .5-.6 .5-.5-.5zM77.1 60.5l.6-.6 .5 .6-.5 .5zM107.9 131.8h2.6M118.4 131.8h2.6" fill="none" stroke="#c90d0c" stroke-width=".21"/>
<path d="M119.7 126.5v3.5M119.7 128.3h5.3" fill="none" stroke="#0dab76" stroke-width=".17"/>
<circle cx="119.7" cy="128.3" r=".33" fill="#0dab76"/>
<g fill="none" stroke="#0dab76" stroke-width=".17">
<path d="M119.7 47.7h5.3v80.6M109.2 116v14M109.2 121.3h1.8"/>
<circle cx="119.7" cy="128.3" r=".33"/>
</g>
<circle cx="109.2" cy="121.3" r=".33" fill="#0dab76"/>
<g fill="none" stroke="#0dab76" stroke-width=".17">
<path d="M109.2 110.7v5.3h1.8"/>
<circle cx="109.2" cy="121.3" r=".33"/>
</g>
<circle cx="109.2" cy="116" r=".33" fill="#0dab76"/>
<g fill="none" stroke="#0dab76" stroke-width=".17">
<path d="M111 105.5h-1.8v5.2h1.8"/>
<circle cx="109.2" cy="116" r=".33"/>
</g>
<circle cx="109.2" cy="110.7" r=".33" fill="#0dab76"/>
<g fill="none" stroke="#0dab76" stroke-width=".17">
<path d="M111 100.2h-1.8v5.3"/>
<circle cx="109.2" cy="110.7" r=".33"/>
</g>
<circle cx="109.2" cy="105.5" r=".33" fill="#0dab76"/>
<g fill="none" stroke="#0dab76" stroke-width=".17">
<path d="M111 95h-1.8v5.2"/>
<circle cx="109.2" cy="105.5" r=".33"/>
</g>
<circle cx="109.2" cy="100.2" r=".33" fill="#0dab76"/>
<g fill="none" stroke="#0dab76" stroke-width=".17">
<path d="M111 89.7h-1.8v5.3"/>
<circle cx="109.2" cy="100.2" r=".33"/>
</g>
<circle cx="109.2" cy="95" r=".33" fill="#0dab76"/>
<g fill="none" stroke="#0dab76" stroke-width=".17">
<path d="M111 84.5h-1.8v5.2"/>
<circle cx="109.2" cy="95" r=".33"/>
</g>
<circle cx="109.2" cy="89.7" r=".33" fill="#0dab76"/>
<g fill="none" stroke="#0dab76" stroke-width=".17">
<path d="M111 79.2h-1.8v5.3"/>
<circle cx="109.2" cy="89.7" r=".33"/>
</g>
<circle cx="109.2" cy="84.5" r=".33" fill="#0dab76"/>
<g fill="none" stroke="#0dab76" stroke-width=".17">
<path d="M111 74h-1.8v5.2"/>
<circle cx="109.2" cy="84.5" r=".33"/>
</g>
<circle cx="109.2" cy="79.2" r=".33" fill="#0dab76"/>
<g fill="none" stroke="#0dab76" stroke-width=".17">
<path d="M111 68.7h-1.8v5.3"/>
<circle cx="109.2" cy="79.2" r=".33"/>
</g>
<circle cx="109.2" cy="74" r=".33" fill="#0dab76"/>
<g fill="none" stroke="#0dab76" stroke-width=".17">
<path d="M111 63.5h-1.8v5.2"/>
<circle cx="109.2" cy="74" r=".33"/>
</g>
<circle cx="109.2" cy="68.7" r=".33" fill="#0dab76"/>
<g fill="none" stroke="#0dab76" stroke-width=".17">
<path d="M111 61.7h-1.8v1.8"/>
<circle cx="109.2" cy="68.7" r=".33"/>
</g>
<circle cx="109.2" cy="63.5" r=".33" fill="#0dab76"/>
<g fill="none" stroke="#0dab76" stroke-width=".17">
<path d="M44.4 68.7h1.7M46.1 63.5h-1.7v8.7"/>
<circle cx="109.2" cy="63.5" r=".33"/>
</g>
<circle cx="44.4" cy="68.7" r=".33" fill="#0dab76"/>
<g fill="none" stroke="#0dab76" stroke-width=".17">
<path d="M111 52.9h-43.9v12.3h-1.7M111 54.7h-3.5l-1.8 1.7h-26.3M111 56.4h-3.5l-1.8 1.8h-26.3M12.8 65.2h33.3M12.8 66.9h21.1M65.4 63.5h1.7"/>
<circle cx="44.4" cy="68.7" r=".33"/>
</g>
<circle cx="67.1" cy="63.5" r=".33" fill="#0dab76"/>
<g fill="none" stroke="#0dab76" stroke-width=".17">
<path d="M75.9 63.5v5.2M111 66.9h-3.5l-1.8 1.8h-40.3"/>
<circle cx="67.1" cy="63.5" r=".33"/>
</g>
<circle cx="75.9" cy="68.7" r=".33" fill="#0dab76"/>
<g fill="none" stroke="#0dab76" stroke-width=".17">
<path d="M77.7 61.7v5.2M111 70.4h-3.5l-1.8 1.8h-26.3M111 72.2h-3.5l-1.8 1.8h-26.3M111 75.7h-3.5l-1.8 1.8h-26.3M111 77.5h-3.5l-1.8 1.7h-26.3M111 65.2h-3.5l-1.8 1.7h-40.3M111 86.2h-3.5l-1.8 1.8h-26.3M111 88h-3.5l-1.8 1.7h-26.3M111 91.5h-3.5l-1.8 1.7h-26.3M111 93.2h-3.5l-1.8 1.8h-26.3M111 96.7h-3.5l-1.8 1.8h-26.3M111 98.5h-3.5l-1.8 1.7h-26.3"/>
<path d="M111 80.9h-3.5l-1.8 1.8h-26.3M111 82.7h-3.5l-1.8 1.8h-26.3M111 102h-3.5l-1.8 1.8h-26.3M111 103.8h-3.5l-1.8 1.7h-26.3M111 112.5h-3.5l-1.8 1.8h-26.3M111 114.3h-3.5l-1.8 1.7h-26.3M111 117.8h-3.5l-1.8 1.7h-26.3M111 119.5h-3.5l-1.8 1.8h-26.3M111 107.2h-3.5l-1.8 1.8h-26.3M111 109h-3.5l-1.8 1.7h-26.3"/>
<circle cx="75.9" cy="68.7" r=".33"/>
</g>
<circle cx="77.7" cy="66.9" r=".33" fill="#0dab76"/>
<g fill="none" stroke="#0dab76" stroke-width=".17">
<path d="M40.9 66.9h5.2"/>
<circle cx="77.7" cy="66.9" r=".33"/>
</g>
<text font-size="6.3" x="14.6" y="28.4">OLDI / LVDS Display Interface</text>
<g font-size="2.5" fill="#c90d0c">
<text x="24.2" y="17.4">1</text>
<text x="56.9" y="17.4">2</text>
<text x="89.7" y="17.4">3</text>
<text x="122.4" y="17.4">4</text>
<text x="155.2" y="17.4">5</text>
<text x="187.9" y="17.4">6</text>
<text x="220.6" y="17.4">7</text>
<text x="253.4" y="17.4">8</text>
<text x="6.3" y="36.2">A</text>
<text x="270.9" y="36.2">A</text>
<text x="6.3" y="71.1">B</text>
<text x="270.9" y="71.1">B</text>
<text x="6.3" y="106">C</text>
<text x="270.9" y="106">C</text>
<text x="6.3" y="140.8">D</text>
<text x="270.9" y="140.8">D</text>
<text x="6.3" y="175.7">E</text>
<text x="270.9" y="175.7">E</text>
<text x="222.2" y="180.8">Octavo Systems LLC.</text>
<text x="222.2" y="184.4">OSD62-PM-BRK</text>
<text x="222.2" y="191.3">Sheet:</text>
<text x="231.9" y="191.3">10/12</text>
<text x="255.1" y="191.3">Rev: 1D</text>
<text x="24.2" y="194.4">1</text>
<text x="56.9" y="194.4">2</text>
<text x="89.7" y="194.4">3</text>
<text x="122.4" y="194.4">4</text>
<text x="155.2" y="194.4">5</text>
<text x="187.9" y="194.4">6</text>
<text x="220.6" y="194.4">7</text>
<text x="253.4" y="194.4">8</text>
</g>
<g font-size="2.5">
<text x="14.6" y="33.6">Based on AM62x SKEVM with Fulton PMIC</text>
<text x="14.6" y="37.1">Supports: SK-LCD1 Interface (https://www.ti.com/tool/SK-LCD1)</text>
<text x="14.6" y="40.6">Need a 40 pin FPC cable 0.5mm pitch (A Type) cable to connect to the screen.</text>
<text x="14.6" y="51.1">LVDS length requirements:</text>
<text x="16" y="53.8">- Inter pair: 0.15mm</text>
<text x="16" y="56.4">- Intra pair: 5mm</text>
<text x="14.6" y="82.7">Buffer to prevent back current on INT / RESET</text>
</g>
<text font-size="2.2" fill="#c90d0c" x="222.3" y="187.9">7/15/2025 5:40 PM</text>
<g font-size="1.7">
<text x="81.2" y="52.9">VIN-3P3-LS</text>
<text x="114.5" y="50.6">J8</text>
<text x="81.2" y="56.4">I2C0_SCL</text>
<text x="81.2" y="58.2">I2C0_SDA</text>
<text x="14.6" y="65.2">RESETSTATZ</text>
<text x="49.7" y="61.2">U13</text>
<text x="71.1" y="61.2">TP6</text>
<text x="71.1" y="62.9">TP7</text>
<text x="14.6" y="66.9">OSPI0_LBCLKO</text>
<text x="30.4" y="68.7">0402</text>
<text x="30.4" y="66.9">R74</text>
<text x="40.9" y="68.7">5%</text>
<text x="40.9" y="66.9">0</text>
<text x="81.2" y="68.7">TS_INT#</text>
<text x="81.2" y="66.9">TS_RESET_N</text>
<text x="42.6" y="75.7">GND</text>
<text x="47.9" y="72.2">SN74LVC2G241YZPR</text>
<text x="81.2" y="72.2">CH1_LVDS_A0N</text>
<text x="81.2" y="74">CH1_LVDS_A0P</text>
<text x="81.2" y="77.5">CH1_LVDS_A1N</text>
<text x="81.2" y="79.2">CH1_LVDS_A1P</text>
<text x="81.2" y="82.7">CH1_LVDS_CLKN</text>
<text x="81.2" y="88">CH1_LVDS_A2N</text>
<text x="81.2" y="89.7">CH1_LVDS_A2P</text>
<text x="81.2" y="84.5">CH1_LVDS_CLKP</text>
<text x="81.2" y="93.2">CH1_LVDS_A3N</text>
<text x="81.2" y="95">CH1_LVDS_A3P</text>
<text x="81.2" y="98.5">CH2_LVDS_A0N</text>
<text x="81.2" y="100.2">CH2_LVDS_A0P</text>
<text x="81.2" y="103.8">CH2_LVDS_A1N</text>
<text x="81.2" y="105.5">CH2_LVDS_A1P</text>
<text x="81.2" y="109">CH2_LVDS_CLKN</text>
<text x="81.2" y="110.7">CH2_LVDS_CLKP</text>
<text x="81.2" y="114.3">CH2_LVDS_A2N</text>
<text x="81.2" y="116">CH2_LVDS_A2P</text>
<text x="81.2" y="119.5">CH2_LVDS_A3N</text>
<text x="81.2" y="121.3">CH2_LVDS_A3P</text>
<text x="123.2" y="123" transform="rotate(-90 123.2 123)">505110-4091</text>
<text x="107.5" y="133.5">GND</text>
<text x="118" y="133.5">GND</text>
</g>
<g font-size="1.5">
<text x="116.1" y="53.5">1</text>
<text x="116.1" y="55.2">2</text>
<text x="116.1" y="56.9">3</text>
<text x="116.1" y="58.7">4</text>
<text x="120.3" y="56.5" transform="rotate(-90 120.3 56.5)">PAD1</text>
<text x="46.2" y="63.2">A1</text>
<text x="46.2" y="64.9">B1</text>
<text x="51.3" y="64">1OEN</text>
<text x="51.3" y="65.7">1A</text>
<text x="57.2" y="64">VCC</text>
<text x="57.4" y="65.7">2OE</text>
<text x="63.5" y="63.2">A2</text>
<text x="63.5" y="64.9">B2</text>
<text x="116.1" y="60.5">5</text>
<text x="116.1" y="62.2">6</text>
<text x="116.1" y="64">7</text>
<text x="116.1" y="65.7">8</text>
<text x="46.1" y="66.7">C1</text>
<text x="46.1" y="68.5">D1</text>
<text x="51.3" y="67.5">2Y</text>
<text x="51.3" y="69.2">GND</text>
<text x="58.5" y="67.5">1Y</text>
<text x="58.5" y="69.2">2A</text>
<text x="63.5" y="66.7">C2</text>
<text x="63.5" y="68.5">D2</text>
<text x="116.1" y="67.5">9</text>
<text x="116.1" y="69.2">10</text>
<text x="116.1" y="71">11</text>
<text x="116.1" y="72.7">12</text>
<text x="116.1" y="74.5">13</text>
<text x="116.1" y="76.2">14</text>
<text x="116.1" y="78">15</text>
<text x="116.1" y="79.8">16</text>
<text x="116.1" y="81.5">17</text>
<text x="116.1" y="83.2">18</text>
<text x="116.1" y="85">19</text>
<text x="116.1" y="86.7">20</text>
<text x="116.1" y="88.5">21</text>
<text x="116.1" y="90.3">22</text>
<text x="116.1" y="92">23</text>
<text x="116.1" y="93.8">24</text>
<text x="116.1" y="95.5">25</text>
<text x="116.1" y="97.2">26</text>
<text x="116.1" y="99">27</text>
<text x="116.1" y="100.8">28</text>
<text x="116.1" y="102.5">29</text>
<text x="116.1" y="104.3">30</text>
<text x="116.1" y="106">31</text>
<text x="116.1" y="107.8">32</text>
<text x="116.1" y="109.5">33</text>
<text x="116.1" y="111.3">34</text>
<text x="116.1" y="113">35</text>
<text x="116.1" y="114.8">36</text>
<text x="116.1" y="116.5">37</text>
<text x="116.1" y="118.3">38</text>
<text x="116.1" y="120.1">39</text>
<text x="116.1" y="121.8">40</text>
<text x="120.3" y="121.4" transform="rotate(-90 120.3 121.4)">PAD2</text>
</g>
</svg>
